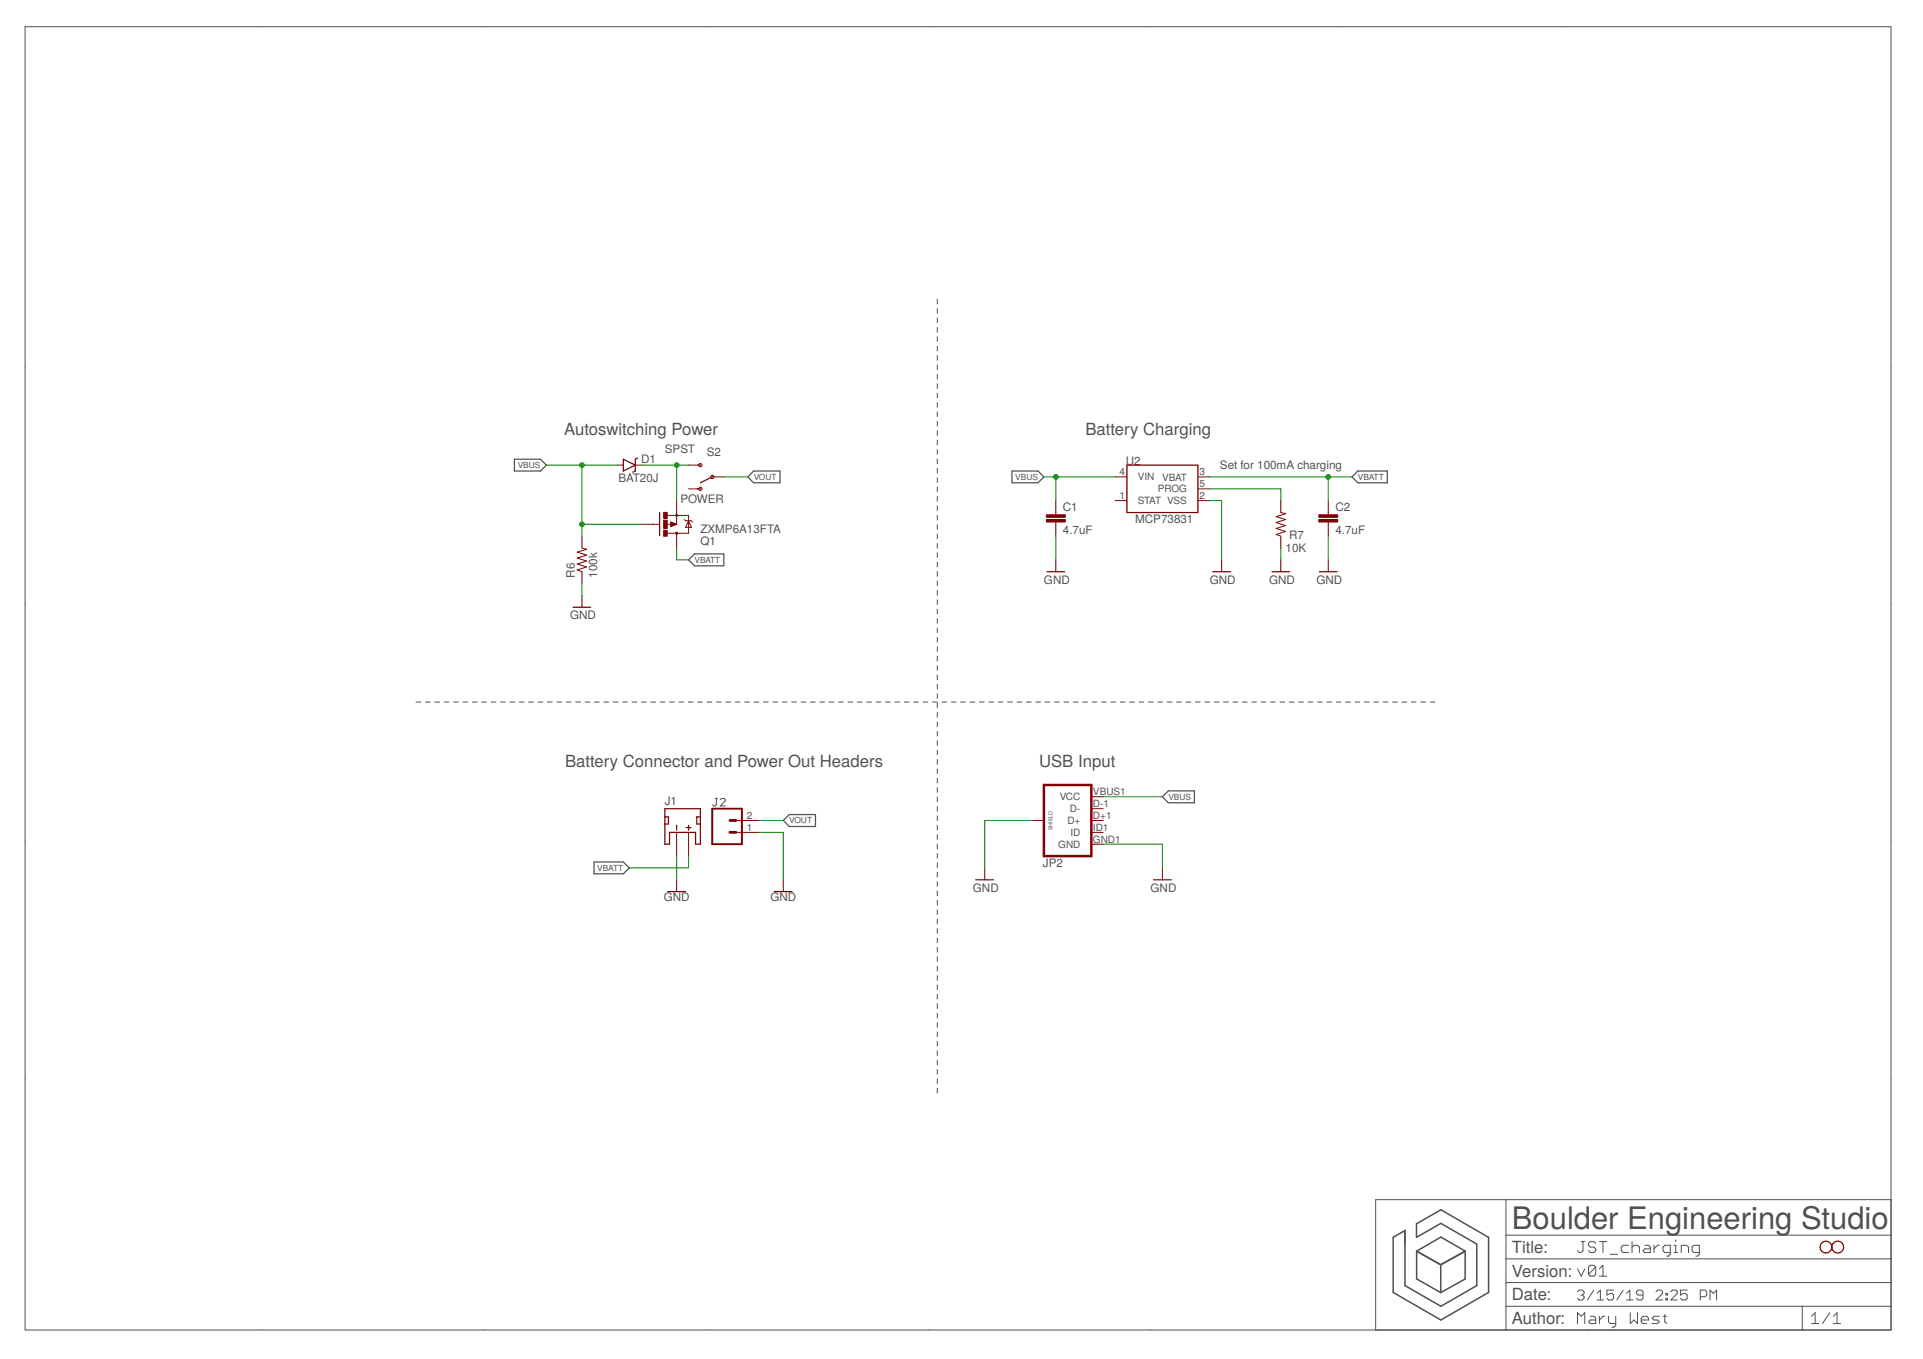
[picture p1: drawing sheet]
<svg xmlns="http://www.w3.org/2000/svg" width="297mm" height="210mm" viewBox="0 0 297 210" stroke-linecap="round" stroke-linejoin="round" font-family="sans-serif">
<g fill="none" stroke="#505050" stroke-width=".15">
<path d="M3.9 4.1h288.2v201.3h-288.2zM144.8 46.2v.7M144.8 47.7v.7M144.8 49.1v.7M144.8 50.6v.7M144.8 52v.7M144.8 53.5v.7M144.8 54.9v.7M144.8 56.4v.7M144.8 57.8v.7M144.8 59.3v.7M144.8 60.7v.7"/>
<path d="M144.8 62.2v.7M144.8 63.6v.7M144.8 65.1v.7M144.8 66.5v.8M144.8 68v.7M144.8 69.4v.8M144.8 70.9v.7M144.8 72.3v.8M144.8 73.8v.7M144.8 75.2v.8M144.8 76.7v.7M144.8 78.1v.8"/>
<path d="M144.8 79.6v.7M144.8 81v.8M144.8 82.5v.7M144.8 83.9v.8M144.8 85.4v.7M144.8 86.8v.8M144.8 88.3v.7M144.8 89.7v.8M144.8 91.2v.7M144.8 92.6v.8M144.8 94.1v.7M144.8 95.5v.8"/>
<path d="M144.8 97v.7M144.8 98.4v.8M144.8 99.9v.7M64.3 108.4h.7M65.7 108.4h.7M67.2 108.4h.7M68.6 108.4h.7M70.1 108.4h.7M71.5 108.4h.7M73 108.4h.7M74.4 108.4h.7M75.9 108.4h.7"/>
<path d="M77.3 108.4h.7M78.8 108.4h.7M80.2 108.4h.7M81.7 108.4h.7M83.1 108.4h.7M84.6 108.4h.7M86 108.4h.7M87.5 108.4h.7M88.9 108.4h.8M90.4 108.4h.7M91.8 108.4h.8M93.3 108.4h.7"/>
<path d="M94.7 108.4h.8M96.2 108.4h.7M97.6 108.4h.8M99.1 108.4h.7M100.5 108.4h.8M102 108.4h.7M103.4 108.4h.8M104.9 108.4h.7M106.3 108.4h.8M107.8 108.4h.7M109.2 108.4h.8M110.7 108.4h.7"/>
<path d="M112.1 108.4h.8M113.6 108.4h.7M115 108.4h.8M116.5 108.4h.7M117.9 108.4h.8M119.4 108.4h.7M120.8 108.4h.8M122.3 108.4h.7M123.7 108.4h.8M125.2 108.4h.7M126.6 108.4h.8M128.1 108.4h.7"/>
<path d="M129.5 108.4h.8M131 108.4h.7M132.4 108.4h.8M133.9 108.4h.7M135.3 108.4h.8M136.8 108.4h.7M138.2 108.4h.8M139.7 108.4h.7M141.1 108.4h.8M142.6 108.4h.7M144 108.4h.8M144.8 101.3v.8"/>
<path d="M144.8 102.8v.7M144.8 104.2v.8M144.8 105.7v.7M144.8 107.1v.8M144.8 108.6v.7M144.8 110v.8M144.8 111.5v.7M144.8 113v.7M144.8 114.4v.7M144.8 115.9v.7M144.8 117.3v.7M144.8 118.8v.7"/>
<path d="M145.5 108.4h.7M146.9 108.4h.8M148.4 108.4h.7M149.8 108.4h.8M151.3 108.4h.7M152.7 108.4h.8M154.2 108.4h.7M155.6 108.4h.8M157.1 108.4h.7M158.5 108.4h.8M160 108.4h.7M161.4 108.4h.8"/>
<path d="M162.9 108.4h.7M164.3 108.4h.8M165.8 108.4h.7M167.2 108.4h.8M168.7 108.4h.7M170.2 108.4h.7M171.6 108.4h.7M173.1 108.4h.7M174.5 108.4h.7M176 108.4h.7M177.4 108.4h.7M178.9 108.4h.7"/>
<path d="M180.3 108.4h.7M181.8 108.4h.7M183.2 108.4h.7M184.7 108.4h.7M186.1 108.4h.7M187.6 108.4h.7M189 108.4h.7M190.5 108.4h.7M191.9 108.4h.7M193.4 108.4h.7M194.8 108.4h.7M196.3 108.4h.7"/>
<path d="M197.7 108.4h.7M199.2 108.4h.7M200.6 108.4h.7M202.1 108.4h.7M203.5 108.4h.7M205 108.4h.7M206.4 108.4h.7M207.9 108.4h.7M209.3 108.4h.7M210.8 108.4h.7M212.2 108.4h.7M213.7 108.4h.7"/>
<path d="M215.1 108.4h.7M216.6 108.4h.7M218 108.4h.7M219.5 108.4h.7M220.9 108.4h.7M110.5 123.3h.3M110.7 123.3v1l-.2 .2h-.2l-.2-.2M111.3 123.5l.1-.2h.4l.2 .2v.2l-.7 .8h.7M144.8 120.2v.7M144.8 121.7v.7M144.8 123.1v.7M144.8 124.6v.7"/>
<path d="M144.8 126v.7M144.8 127.5v.7M144.8 128.9v.7M144.8 130.4v.7M144.8 131.8v.7M144.8 133.3v.7M144.8 134.7v.7M144.8 136.2v.7M144.8 137.6v.7M144.8 139.1v.7M144.8 140.5v.7M144.8 142v.7"/>
<path d="M144.8 143.4v.8M144.8 144.9v.7M144.8 146.3v.8M144.8 147.8v.7M144.8 149.2v.8M144.8 150.7v.7M144.8 152.1v.8M144.8 153.6v.7M144.8 155v.8M144.8 156.5v.7M144.8 157.9v.8M144.8 159.4v.7"/>
<path d="M144.8 160.8v.8M144.8 162.3v.7M144.8 163.7v.8M144.8 165.2v.7M144.8 166.6v.8M144.8 168.1v.7M232.6 185.3v20.1M232.6 198.1h59.5M232.6 194.4h59.5M232.6 190.8h59.5M243.7 199.5l.2-.2h.5l.3 .2v.3l-.3 .2M243.7 196l.5 1.1 .6-1.1"/>
<path d="M244.2 191.8h.6M244.5 191.8v1.4l-.3 .3h-.2l-.3-.3M246.2 199.3l-1 1.5M246.5 192l-.3-.2h-.6l-.2 .2v.3l.2 .3h.6l.3 .3v.3l-.3 .3h-.6l-.2-.3M246.5 195.7l-.3-.3h-.6l-.2 .3v1.1M246.5 195.7v1.1l-.3 .3h-.6l-.2-.3M246.5 195.7l-1.1 1.1M246.7 199.8l.5-.5v1.5M247.1 191.8h1.1M247.1 196l.5-.6v1.7M247.1 197.1h1.1M247.6 191.8v1.7"/>
<path d="M248.7 193.7h1.2M249.2 199.3h-1v.7l.5-.2h.3l.2 .2v.5l-.2 .3h-.5l-.3-.3M250.7 199.3l-1 1.5M251.2 199.8l.6-.5v1.5M251.5 192.3h-.8l-.3 .3v.6l.3 .3h.8M252.1 192.6l.3-.3h.5l.3 .3v.9M252.1 191.8v1.7M254.1 192.3h.5l.3 .3v.9h-.8l-.3-.3 .3-.3h.8M255.5 192.3v1.2M255.8 199.5l.3-.2h.5l.2 .2v.3l-1 1h1M256.3 192.3h-.3l-.5 .6M257.3 199.8h.3v.2h-.3z"/>
<path d="M258 193.5h-.8l-.3-.3v-.6l.3-.3h.8v1.4l-.3 .3h-.2M258.1 199.5l.2-.2h.5l.3 .2v.3l-1 1h1M258.6 193.5h.5M258.6 192.3h.2v1.2M258.8 191.5v.3M259.7 193.5v-1.2h.8l.3 .3v.9M260.6 199.3h-1v.7l.5-.2h.2l.3 .2v.5l-.3 .3h-.5l-.2-.3M262.5 193.5h-.8l-.3-.3v-.6l.3-.3h.8v1.4l-.3 .3h-.3M292.1 185.3h-79.6v20.1M232.6 201.8h59.5M243.7 204.4v-1.6l.5 .5 .6-.5v1.6M244.2 200h.2"/>
<path d="M244.4 200l.3 .3v.2l-.3 .3h-.5l-.2-.3M245.6 203.3h.6l.3 .3v.8h-.9l-.2-.2 .2-.3h.9M246.7 200.8h1M247.1 203.3v1.1M247.9 203.3h-.3l-.5 .6M248.5 203.3v.9l.2 .2h.9M249.6 203.3v1.4l-.3 .3h-.3M251.2 200.8h1.1M251.8 202.8v1.6l.6-.5 .5 .5v-1.6M253.5 203.9h1.1v-.3l-.2-.3h-.6l-.3 .3v.6l.3 .2h.6M253.8 200h-.8l-.2-.2v-.3l.2-.2h.5l.3 .2v1l-.3 .3h-.5l-.2-.3M256.3 203.3h-.8l-.3 .3 .3 .3h.5l.3 .3-.3 .2h-.8"/>
<path d="M256.9 203.3h.6M257.2 203v1.2l.3 .2M257.3 200.5h.3v.3h-.3zM262.6 200.3h.8l.2-.3v-.5l-.2-.2h-.8v1.5M264.1 200.8v-1.5l.5 .5 .6-.5v1.5M278.4 201.8v3.6M279.8 203.3l.6-.5v1.6M279.8 204.4h1.1M282.6 202.8l-1.1 1.6M283.2 204.4h1.1M283.2 203.3l.6-.5v1.6"/>
</g>
<path d="M215.2 191.1l1.8-1v8.5l5.6 3.2 5.5-3.2v-6.4l-5.5-3.2-3.8 2.1v-2.1l3.8-2.1 7.3 4.2v8.5l-7.3 4.3-7.4-4.3zM218.8 193.3l3.7 2M218.8 193.3l3.8-2.2 3.7 2.2M218.8 193.3v4.2l3.7 2.1M222.5 195.3v4.3M226.3 193.3v4.2l-3.8 2.1M226.3 193.3l-3.8 2" fill="none" stroke="#505050" stroke-width=".23"/>
<path d="M79.5 70.9h4l.9 .9-.9 .9h-4zM116.4 72.7h4.1v1.9h-4.1l-.9-.9zM156.3 72.7h4l.9 1-.9 .9h-4zM208.8 73.7l.9-1h4.6v1.9h-4.6zM106.4 86.5l.9-.9h4.5v1.8h-4.5zM91.8 133.1h4.5l.9 .9-.9 1h-4.5zM121 126.7l.9-.9h4.1v1.9h-4.1zM179.6 123.1l.9-.9h4v1.8h-4z" fill="none" stroke="#505050" stroke-width=".19"/>
<g fill="none" stroke="#800000" stroke-width=".19">
<path d="M96.3 70.9l1.8 .9-1.8 .9zM98.5 70.7l-.4 .2v1.8l-.4 .2M101.9 79.2v3.5M110 73.7l-1.8 .9M174.1 71.8h10.9v7.4h-10.9zM88.5 93.8h2.7M161.7 88.3h2.8M187.3 88.3h2.8M196.5 88.3h2.7M203.8 88.3h2.7M102.7 124.9h5.5v5.5h-.8v-1.8h-4v1.8h-.7zM102.7 126.2h.6v1.1h-.6"/>
<path d="M103.1 137.7h2.8M104.5 127.5v.7M106 127.8h.7M106.4 127.5v.7M108.2 126.2h-.6v1.1h.6M119.6 137.7h2.8M150.7 135.9h2.8M178.2 135.9h2.7"/>
<circle cx="282" cy="192.6" r=".91"/>
<circle cx="283.9" cy="192.6" r=".91"/>
</g>
<g fill="none" stroke="#800000" stroke-width=".15">
<path d="M95.4 71.8h.9M98.1 71.8h.9M103.1 79.6h3.3v2.8h-3.3M104.5 77.3v3.7M106.4 75.5h1.8M106.4 71.8h1.8M110 73.7h1.8M163.1 77.3v2.2M172.2 73.7h1.9M172.2 77.3h1.9M185 73.7h1.9M185 77.3h1.9"/>
<path d="M185 75.5h1.9M197.8 77.3v1.9l.8 .1-1.5 .5 1.5 .4-1.5 .5 1.5 .5-1.5 .4 1.5 .5-1.5 .4 .7 .3v1.8M205.2 77.3v2.2M89.9 82.8v1.8l.7 .2-1.4 .5 1.4 .4-1.4 .5 1.4 .5-1.4 .4 1.4 .5-1.4 .4 .7 .3v1.8M89.9 92v1.8M99 81h2.8M103.1 81h.6M103.6 80.6l.9 .4-.9 .3zM104.5 82.4v2.2M105.7 80.2l.2 .2h.9l.2 .2M106.4 80.4l.4 1h-.9zM163.1 80.6v2.2"/>
<path d="M163.1 86.5v1.8M188.7 86.5v1.8M197.8 86.5v1.8M205.2 80.6v2.2M205.2 86.5v1.8M104.5 128.6v3.6M104.5 135.9v1.8M106.4 128.6v3.6M113.7 128.6h3.6M113.7 126.7h3.6M121 135.9v1.8M152.1 134v1.9"/>
<path d="M159.4 126.7h1.8M168.6 128.6h1.8M168.6 126.7h1.8M168.6 123.1h1.8M168.6 124.9h1.8M168.6 130.4h1.8M179.6 134v1.9"/>
<circle cx="108.2" cy="75.5" r=".25"/>
<circle cx="108.2" cy="71.8" r=".25"/>
<circle cx="110" cy="73.7" r=".25"/>
</g>
<g fill="none" stroke="#800000" stroke-width=".3">
<path d="M110 124.9h4.6v5.5h-4.6z"/>
<circle cx="104.5" cy="79.6" r=".08"/>
<circle cx="104.5" cy="82.4" r=".08"/>
</g>
<path d="M112.8 126.7h.9M112.8 128.6h.9" fill="none" stroke="#800000" stroke-width=".44"/>
<g fill="#800000" stroke="#800000" stroke-width=".15">
<path d="M203.7 80.2h2.9v.4h-2.9z"/>
<path d="M203.7 79.5h2.9v.4h-2.9z"/>
<path d="M161.6 80.2h2.9v.4h-2.9z"/>
<path d="M161.6 79.5h2.9v.4h-2.9z"/>
<path d="M102.5 79.1h.6v1h-.6z"/>
<path d="M102.5 81.9h.6v.9h-.6z"/>
<path d="M102.5 80.3h.6v1.3h-.6z"/>
</g>
<path d="M161.2 121.2h7.4v11h-7.4z" fill="none" stroke="#800000" stroke-width=".38"/>
<path d="M103.7 80.8l.7 .2-.7 .2v-.2h.2" fill="none" stroke="#800000" stroke-width=".23"/>
<g fill="none" stroke="#008000" stroke-width=".15">
<path d="M84.4 71.8h11M89.9 71.8v11M99 71.8h7.4M104.5 71.8v5.5M111.8 73.7h3.7M161.2 73.7h11M163.1 73.7v3.6M186.9 77.3h1.8v9.2M186.9 75.5h10.9v1.8M186.9 73.7h21.9M205.2 73.7v3.6M89.9 90.1v1.9"/>
<path d="M89.9 81h9.1M104.5 84.6v1.9h1.9M163.1 82.8v3.7M197.8 84.6v1.9M205.2 82.8v3.7M104.5 132.2v3.7M106.4 132.2v1.8h-9.2M117.3 128.6h3.7v7.3M117.3 126.7h3.7M159.4 126.7h-7.3v7.3M170.4 130.4h9.2v3.6M170.4 123.1h9.2"/>
</g>
<g fill="#008000" stroke="#008000" stroke-width=".15">
<circle cx="163.1" cy="73.7" r=".36"/>
<circle cx="89.9" cy="71.8" r=".36"/>
<circle cx="89.9" cy="81" r=".36"/>
<circle cx="205.2" cy="73.7" r=".36"/>
<circle cx="104.5" cy="71.8" r=".36"/>
</g>
<text font-size="4.8" fill="#505050" x="233.5" y="189.9">Boulder Engineering Studio</text>
<g font-size="2.6" fill="#505050">
<text x="87.1" y="67.3">Autoswitching Power</text>
<text x="167.7" y="67.3">Battery Charging</text>
<text x="87.3" y="118.5">Battery Connector and Power Out Headers</text>
<text x="160.5" y="118.5">USB Input</text>
<text x="233.5" y="193.5">Title:</text>
<text x="233.5" y="197.2">Version:</text>
<text x="233.5" y="200.8">Date:</text>
<text x="233.5" y="204.5">Author:</text>
</g>
<g font-size="1.8" fill="#505050">
<text x="99" y="71.5">D1</text>
<text x="102.7" y="70">SPST</text>
<text x="109.2" y="70.4">S2</text>
<text x="173.9" y="71.8">U2</text>
<text x="95.6" y="74.4">BAT20J</text>
<text x="105.1" y="77.7">POWER</text>
<text x="188.4" y="72.5">Set for 100mA charging</text>
<text x="108.2" y="82.3">ZXMP6A13FTA</text>
<text x="164.2" y="82.5">4.7uF</text>
<text x="164.2" y="78.9">C1</text>
<text x="175.3" y="80.8">MCP73831</text>
<text x="199.1" y="83.2">R7</text>
<text x="206.3" y="82.5">4.7uF</text>
<text x="206.3" y="78.9">C2</text>
<text x="88.8" y="89.2" transform="rotate(-90 88.8 89.2)">R6</text>
<text x="92.3" y="89.2" transform="rotate(-90 92.3 89.2)">100k</text>
<text x="108.2" y="84.1">Q1</text>
<text x="198.6" y="85.2">10K</text>
<text x="88.1" y="95.6">GND</text>
<text x="161.3" y="90.1">GND</text>
<text x="186.9" y="90.1">GND</text>
<text x="196" y="90.1">GND</text>
<text x="203.3" y="90.1">GND</text>
<text x="102.7" y="124.4">J1</text>
<text x="150.3" y="137.7">GND</text>
<text x="161.1" y="133.9">JP2</text>
<text x="177.7" y="137.7">GND</text>
<text x="102.5" y="139.2">GND</text>
<text x="119" y="139.2">GND</text>
</g>
<g font-size="1.5" fill="#505050">
<text x="172.9" y="73.4">4</text>
<text x="172.9" y="77.1">1</text>
<text x="175.7" y="74.2">VIN</text>
<text x="175.7" y="77.9">STAT VSS</text>
<text x="178.8" y="76">PROG</text>
<text x="179.5" y="74.2">VBAT</text>
<text x="185.3" y="73.4">3</text>
<text x="185.3" y="75.2">5</text>
<text x="185.3" y="77.1">2</text>
<text x="163.7" y="123.6">VCC</text>
<text x="165.3" y="125.5">D-</text>
<text x="168.8" y="122.8">VBUS1</text>
<text x="168.8" y="124.6">D-1</text>
<text x="115.4" y="128.3">1</text>
<text x="115.4" y="126.5">2</text>
<text x="163.5" y="130.9">GND</text>
<text x="164.9" y="127.3">D+</text>
<text x="165.3" y="129.1">ID</text>
<text x="168.8" y="126.5">D+1</text>
<text x="168.8" y="128.3">ID1</text>
<text x="168.8" y="130.1">GND1</text>
</g>
<g font-size="1.3" fill="#505050">
<text x="80" y="72.3">VBUS</text>
<text x="116.4" y="74.1">VOUT</text>
<text x="156.8" y="74.1">VBUS</text>
<text x="209.8" y="74.1">VBATT</text>
<text x="107.3" y="86.9">VBATT</text>
<text x="180.5" y="123.5">VBUS</text>
<text x="121.9" y="127.2">VOUT</text>
<text x="92.3" y="134.5">VBATT</text>
</g>
<text font-size=".8" fill="#505050" x="162.6" y="128.2" transform="rotate(-90 162.6 128.2)">SHIELD</text>
</svg>
